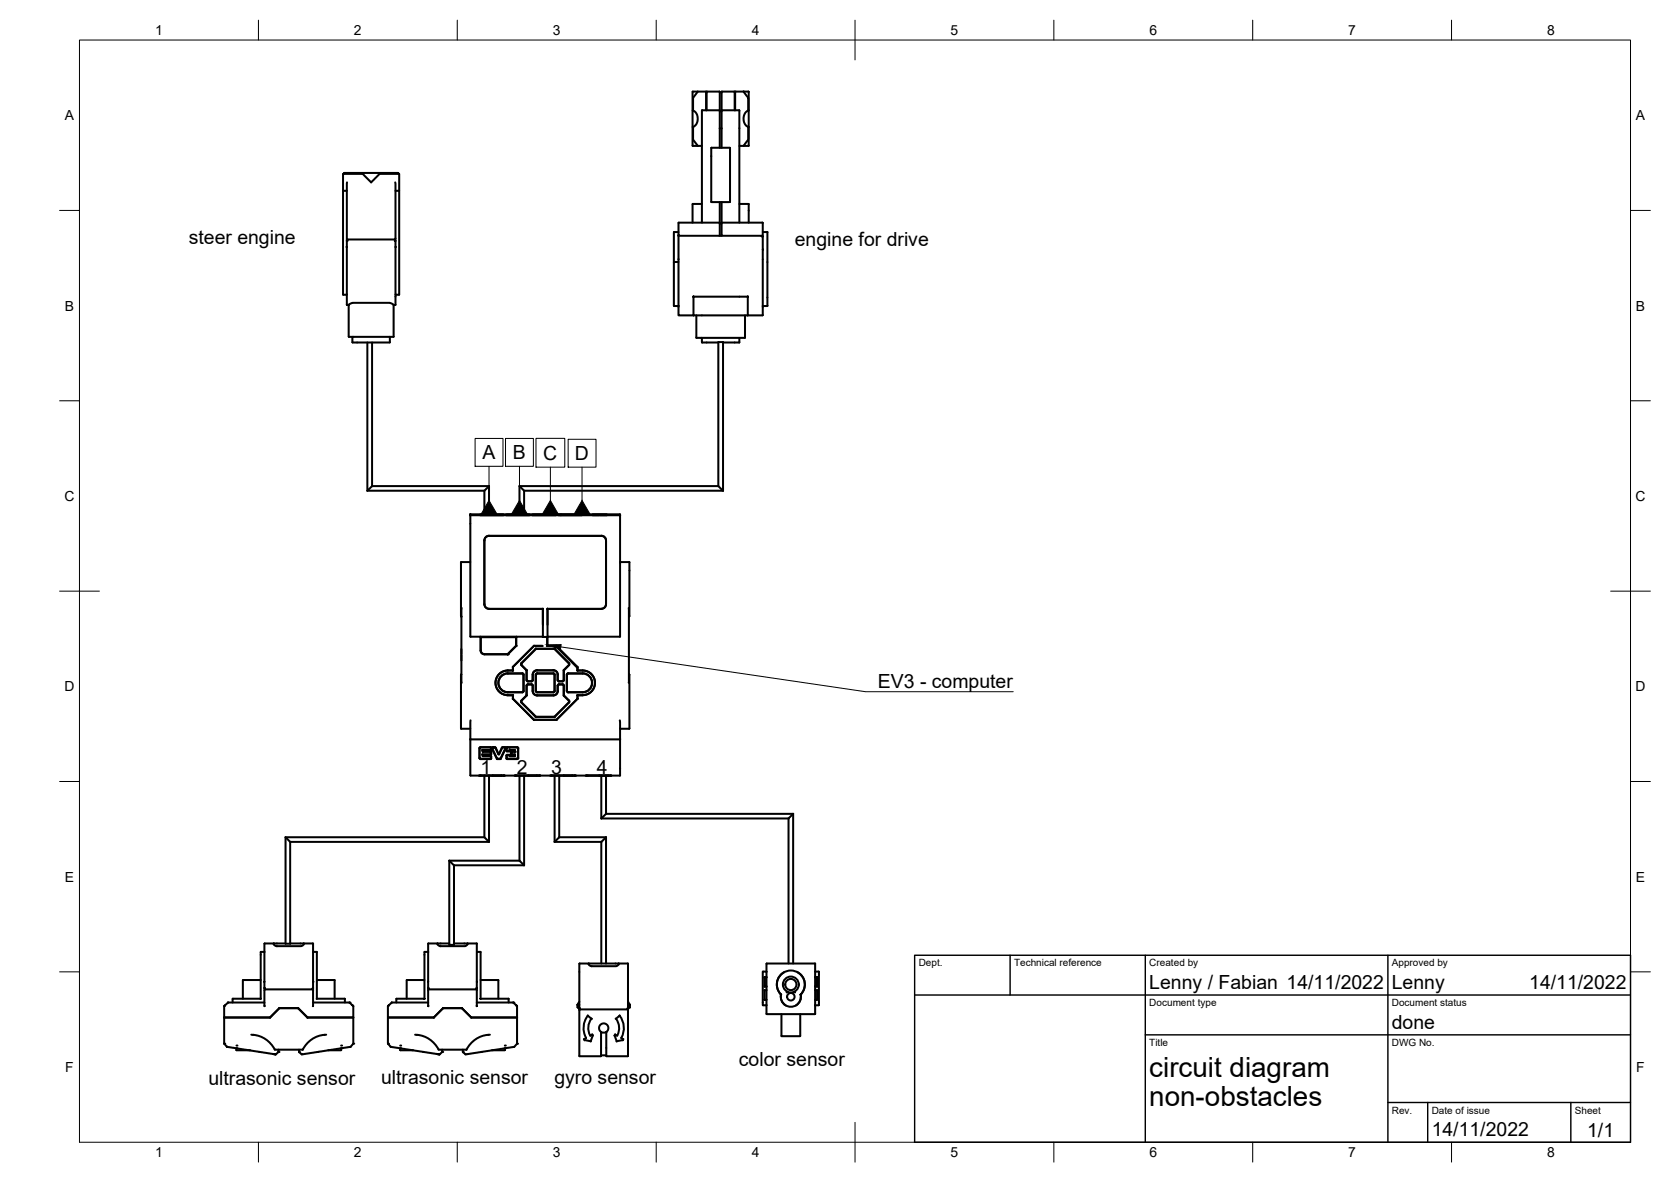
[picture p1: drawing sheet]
<svg xmlns="http://www.w3.org/2000/svg" width="420mm" height="297mm" viewBox="0 0 420 297" stroke-linecap="round" stroke-linejoin="round" font-family="sans-serif">
<!-- layer: Visible -->
<g fill="none" stroke="#000" stroke-width=".51">
<path d="M174.1 23.1v13.5M174.2 31.9h.1M174.2 36.6l2.3 .1M174.2 32h.1M174.3 27.7l-.1 .1M175.4 23l-1.1 1.6v3.2l.6 .5 .5 1.3-.3 1.5-.8 .8v3.2l1.1 1.6M177.5 23.1v4.6M177.5 23.2h.2M177.6 23.1h-3.4M177.7 23.1v4.6M177.7 23l3.3 .1v14M177.7 23v.1"/>
<path d="M178.9 37.1l4.7 .1-.1 13.6-4.7-.1zM181 27.8h-4.5v28.2M181 32.3h.4M181 28h.4M181 23.2h.4M181.4 23.1v14M181.5 23h3.2v4.7M181.5 27.7h4.3M181.5 27.7v.1M181.5 23v.1M184.7 23.2h.1M184.8 27.7l.1-4.7h3.3l.1 13.6-2.4 .1"/>
<path d="M185.9 27.7v28.3M187 23l1.2 1.6v3.2l-.9 .7-.3 1.1v.9l.3 .7 .9 .7v2.1a1.15 1.15 0 0 1-.2 1.3l-1 1.4M188.2 27.7l.1 .1M188.2 32h.1M188.3 31.9h-.1M86.3 47.9h.1M86.3 47.9h.9M86.5 43.7l.1-.2h13.5v.2M87.2 45.8v14.7M91.2 43.7l-4.9 .1v30.2h.9M91.3 43.5l-.1 .2M95.4 43.5v.2l-2.1 2.1-2.1-2.1"/>
<path d="M95.4 43.7l5 .1v30.2h-.9M99.4 45.8v30.8l-.4 .1M99.4 47.9h.9M100.4 47.9h-.1M169.4 58.4v18.4M169.5 58.3h1.1M170.6 59.3h20.9M170.7 59l-.1 .1M174.1 51.3v4.7M176.5 51.3h-2.3M181 56h-10.4v23.2l3.7 .1M181 50.8v8.5"/>
<path d="M181 56.2h.4M181.4 50.8v8.5M181.5 56h10.2l.1 3.4M181.5 56h.1M185.9 51.3h2.3l.1 4.7M191.5 59.4h.2M191.5 59.3h.1M191.7 59.4h.1M191.8 59.4l-.1 19.8M191.8 58.3h1.1M192.9 58.3l.1 18.6h-1.2M87.2 60.5v16.1l.5 .1"/>
<path d="M87.2 62.1h.1M87.3 60.5h.1M87.3 60.5v-.3h12v.3M87.3 60.5h-.1M87.7 76.6l1.1-.5h9.1l1.1 .5M87.7 76.6v8M99 76.6v8M99.3 60.5h.1M99.4 62.1h.1M169.5 76.8v.1M169.5 65.8h1.1M169.5 65.8v.1"/>
<path d="M170.6 76.8l-1.1 .1M174.3 74.5l.1 .1M174.4 79.2h-.1M174.4 74.6v4.6M174.4 74.6h.1M174.4 79.2h.1M174.4 74.6h13.6M174.4 79.3h13.6M175.1 79.3v5.6M187.3 79.3v5.6M188 74.6h.1M188 79.2h.1"/>
<path d="M188 74.6v4.6M188.1 74.5l-.1 .1M188.1 79.3h3.6M191.8 62.7v.1M191.8 76.8l.1 .1M87.7 84.6h.1M87.7 84.7h11.2M88.6 84.7l.1 1.4h9.3M92.4 86.1v37.2M93.6 86.1v36.1M98 84.7v1.3M99 84.6h-.1"/>
<path d="M175.1 84.9h12.2M176.5 84.9v1.1M176.5 86l4.1 .1M181.8 86.1h4M185.9 84.9v1.1M92.4 123.3h29.4M93.6 122.2l-1.2 1.1M93.6 122.2h29.4M118.3 129.3h.1M118.3 129.3v30.6M118.3 129.5h.1M118.3 129.3h37.6v.2"/>
<path d="M118.3 129.5h37.6M120.7 129.3h5.9M120.7 129.5h5.9M123 122.2l-1.2 1.1M123 122.2v7h-1.2v-5.9M127.3 129.3h5.9M127.3 129.5h5.9M130.6 122.2v7h1.2v-5.9M130.6 122.2l1.2 1.1M130.6 122.2h50M131.8 123.3h50M133.9 129.3h5.9"/>
<path d="M133.9 129.5h5.9M140.5 129.3h5.8M140.5 129.5h5.8M149 129.3h1.7M149 129.5h1.7M150.9 129.3h1.7M150.9 129.5h1.7M155.9 129.5v30.5l-18.2-.1M180.6 122.2l1.2 1.1M180.6 122.2v-36.2h1.2v37.3M116.1 152.8v18.8M118.3 141.3h-2.4l.1 13.8"/>
<path d="M118.3 159.9h18.2M136.5 153v4M136.5 160h.1M136.5 153v7M137.6 153h13.6M137.7 160h-.1M137.7 153v7M151.2 153h-13.5v4M151.2 153a1.17 1.17 0 0 0 1.2-1.2v-16a1.14 1.14 0 0 0-1.2-1.1l-28.2-.1a1.17 1.17 0 0 0-1.2 1.2v16a1.17 1.17 0 0 0 1.2 1.2h13.5M155.9 141.3h2.4v13.5l-.2 .1M158.1 152.8v18.8M116 164.6v1.4"/>
<path d="M116 163.1v1.2M116 169.5l-.1 13.5 2.4 .1M120.8 160v.1M120.8 160.1v3.4a.94 .94 0 0 0 1 .9l5.9 .1M120.8 160.1h9M120.9 160.1h8.9v2.2l-2.2 2.1h-5.8a.88 .88 0 0 1-.9-.9zM120.9 160l-.1 .1M127.7 168.5l1.3 .1M127.7 168.5a3.1 3.1 0 0 0-3.1 3.1 3.1 3.1 0 0 0 3.1 3.1h1.3M127.7 164.4l-.1 .1M127.7 164.4h.1M128.9 175.6l5.4 5.3h5.6"/>
<path d="M128.9 167.6l.1 .9h-1.3M128.9 174.7l.1 .9M129 167.6v.9M129 175.6l5.2 5.3M129 167.6h.1M129 174.7v.9M129.8 160v.1M129.8 162.3h.1M129.8 160.1v2.2M129.8 162.3l-2.1 2.1M129.9 160l-.1 .1M131.1 176.5l3.6 3.7"/>
<path d="M131.1 167.2l1.3 1.3M131.1 166.6v.5l1.3 1.3M131.1 176v.5M131.1 176.5l3.7 3.6M131.1 176.1v.4M131.6 169.6v4.1M131.6 169.5l-.3-.2h-3.6a2.34 2.34 0 0 0-2.4 2.3 2.34 2.34 0 0 0 2.4 2.3h3.6l.3-.3M131.7 173.6l-.4 .4h-3.6a2.4 2.4 0 0 1-2.4-2.4 2.4 2.4 0 0 1 2.4-2.4h3.6l.3 .2 .1 4.3M132.4 168.4v.1M132.4 174.8l-1.3 1.3M132.4 168.5v2.4l.2 .2 1.3-.1v-1.4a1.18 1.18 0 0 1 1.2-1.2h4a1.09 1.09 0 0 1 1.2 1.1v1.4l.1 .2 1 .1 .3-.3M132.4 168.5v2.4l.2 .3h1l.3-.1 .1-1.6a1.04 1.04 0 0 1 1-1h4.1a1.04 1.04 0 0 1 1.1 1.1l.1 1.5 .2 .1h1.1l.2-.3v-2.4"/>
<path d="M132.4 174.7v.1M132.7 172h.9M132.7 171.9l-.3 .4v2.5M133.6 171.9l.4 .4v1.4M133.9 173.7v-1.6l-1.3-.1-.1 .3-.1 2.5M133.9 173.6a1.13 1.13 0 0 0 1.1 1.2h4.1a1.13 1.13 0 0 0 1.2-1.2M134 173.6a1.07 1.07 0 0 0 1.1 1.1h4a1.07 1.07 0 0 0 1.1-1.1M134.2 162.2l-5.2 5.4M134.2 162.3l-5.2 5.3M134.3 162.3h2.1M134.3 162.3l2.1 .1M134.3 162.3h.1"/>
<path d="M134.7 173.7v-4.2l.4-.3h4l.3 .2 .1 4.3M134.7 173.6l.4 .4h4l.4-.4M134.7 162.9l-3.6 3.8M134.7 163h4.7zM134.7 173.7l.1-4.3 4.3-.1 .3 .2v4.2M134.8 173.6l.2 .3h4.1l.3-.3M134.8 163.1l-3.7 3.6v.4M136.5 160v.1M136.5 160.1h1.2M137.5 160.1v2.3M137.6 162.3h2.1M137.7 160v2.3l2.2-.1"/>
<path d="M139.4 163.1l3.6 3.6M139.5 162.9l3.7 3.9-.1 .3-1.3 1.4M139.7 162.3h.1M139.7 162.3l5.5 5.5M139.9 162.3l5.4 5.3M140.5 172h.9M140.6 171.9l-.4 .4v1.4M141.4 171.9l.4 .4v2.5M141.7 172.3l.1 2.5M141.7 174.8l1.3 1.3M141.7 168.4v2.5M141.7 172.3l-.3-.3h-1l-.1 1.7"/>
<path d="M141.8 174.8l1.3 1.3M141.8 174.7v.1M141.8 168.4v.1M142.5 173.6l.4 .4h3.6M142.6 173.6l.3 .3h3.6M143 167.1l-1.2 1.4M143 176.5l-3.6 3.6M143 176.1v.4M143 166.7v.4M143.1 176.5l-3.6 3.7M143.1 176v.5M145.1 174.7h1.4h-1.3l.1 .9"/>
<path d="M145.2 175.6l-5.3 5.3M145.2 167.8h.1M145.2 167.9l-.1 .7M145.2 174.7v.9M145.2 167.6l.1 .9M145.2 175.6l-5.3 5.4M145.2 168.5h1.3M146.5 169.3h-3.6l-.3 .1v4.3M146.5 169.2h-3.6l-.3 .2-.1 4.3M146.5 169.3a2.34 2.34 0 0 1 2.3 2.3 2.34 2.34 0 0 1-2.3 2.3M146.5 169.2a2.4 2.4 0 0 1 2.4 2.4 2.4 2.4 0 0 1-2.4 2.4M146.5 168.5a3.1 3.1 0 0 1 3.1 3.1 3.1 3.1 0 0 1-3.1 3.1"/>
<path d="M158.1 169.5l.2 .1v13.5h-2.4M118.3 194.8v.1M118.3 181v13.8M118.3 194.9h37.6M120.4 194.9h6.5M120.5 188l.1 2.5M120.5 190.5l.3 .2M120.7 187.8l-.1 .2M120.7 194.9h5.9M120.8 187.8l2.6 .1-.1 .6h-2.1l.2 .4h1.9v.7h-2.1l.2 .4h1.9l.1 .6-2.6 .1-.2-.2v-2.5zM121.2 188.5h2.1M121.3 190h.1"/>
<path d="M121.3 189.7l.2 .2h1.9M121.3 188.6v.3M121.8 194.9v15.5M123 194.9v16.7M123.3 189.6h-2.1M123.3 188.9l.2 .1M123.3 187.8l.2 .1M123.3 190.7l-2.6 .1M123.3 190l.2 .1M123.4 188.9h-2M123.4 187.8h-2.6M123.4 189.5v.2"/>
<path d="M123.4 189l.1 .5M123.4 188.4v.2M123.4 187.9l.1 .5M123.4 190.6v.2M123.4 190.1l.1 .5M123.6 188l1.4 2.7M123.8 187.8l-.1 .2M123.9 194.9h.1M123.9 187.8l.7 .2 .7 1.6h.2l.8-1.6 .7-.2 .1 .2-1.3 2.7h-.8l-1.3-2.7zM124.4 187.8l.3 .1M124.5 187.8h-.6M124.6 188l.8 1.5"/>
<path d="M125.5 189.5l-.2 .1M125.8 190.7l-.9 .1M126.1 194.9h.1M126.3 188l-.8 1.6M126.3 187.8l-.1 .1M127 187.8l.2 .2M127 187.8h-.6M127.1 188l-1.2 2.8M127.3 189.8l.1 .8M127.3 190.6l.2 .1M127.3 187.9l.1 .7M127.3 188.7h.2"/>
<path d="M127.4 187.9l2.7-.1 .1 .2v2.5l-.1 .2-2.7-.1 .1-.8h.5l.2 .2h1.2l.1-.4h-.8l-.1-.6 1-.1-.2-.4-1.3-.2-.1 .4h-.5zM127.5 189.7l-.1 .2M127.5 187.8l-.1 .1M128 189.8h.2M128 188.7l-.5 .1M128.1 189.7l-.6 .1M128.1 189.9v.1M128.1 188.6v.2M128.1 188.3l.1 .4M128.2 190h1.2M128.3 188.5h1.1M128.5 189l.1 .5"/>
<path d="M128.5 189.5l.2 .1M128.6 188.9h1M128.7 188.9l-.1 .1M129.4 194.9h6.4M129.4 189.6l-.8 .1M129.5 189.6v.4M129.5 188.5v.3M129.7 194.9h5.9M130.1 190.7l-2.6 .1M130.1 187.8l.2 .2M130.1 187.8h-2.6M130.2 190.5l-.1 .3"/>
<path d="M130.2 188l.1 2.5M130.6 194.9v21.4M131.8 194.9v22.6M132.8 194.9h.1M134.3 180.9h.1M134.8 180.1l4.6 .1zM135 194.9h.1M138.3 194.9h6.5M138.6 194.9h5.9M139.4 194.9v16.7M139.9 180.9l-5.7 .1M139.9 180.9h.1"/>
<path d="M140.6 194.9v15.5M141.7 194.9h.1M144 194.9h.1M147.3 194.9h6.4M147.6 194.9h5.8M150.7 194.9h.1M151.2 194.9v10.8M152.4 194.9v9.6M152.9 194.9h.1M155.9 181v13.9M155.9 185.9h-37.6M71.8 210.4v26.8h1.2v-25.6"/>
<path d="M71.8 210.4l1.2 1.2M71.8 210.4h50M73 211.6h50M113 216.3v21.2h1.2v-20M113 216.3l1.2 1.2M113 216.3h17.6M114.2 217.5h17.6M121.8 210.4l1.2 1.2M130.6 216.3l1.2 1.2M139.4 211.6h11.8M140.6 210.4l-1.2 1.2M140.6 210.4h11.8"/>
<path d="M151.2 205.7h47.1M151.2 211.6v30.5M152.4 204.5l-1.2 1.2M152.4 210.4l-1.2 1.2M152.4 210.4v31.7M152.4 204.5h47M198.3 205.7v36.4M199.4 204.5l-1.1 1.2M199.4 204.5v37.6M66.5 239.3h-.9v11.7M68.9 237.1h-.1M71.8 237.1l-5.3 .1v15.7"/>
<path d="M73 237.1h3.3M76.3 237.1h2.4v11.1M76.4 237.1v.2l-.7 .5h-6.2l-.5-.3-.2-.3M79.6 239.2l-.9 .1M79.6 239.2v11.8M107.7 239.3h-1v11.7M110 237.1l-2.3 .1v15.7M110 237.1h3M110 237.1h.1M114.2 237.1h3.3M117.5 237.1h2.4M117.5 237.1v.3l-.6 .4h-6.3l-.6-.6"/>
<path d="M119.9 237.2v15.6M120.8 239.2l-.9 .1M120.8 239.2v11.8M56.4 252.9v9.3M56.4 252.8v.1M56.4 255.7h11.5M56.5 252.7l-.1 .1M56.5 252.7h.1M57.3 252l-.8 .7M57.3 251.9h.1M58.5 251v.9M58.5 251h7.1"/>
<path d="M58.6 251h-.1M61.1 246.3v4.7M61.1 246.3h4.5M61.1 246.3h.1M66.5 251.9h-9.2M66.5 246.7h.1M66.5 248.2l.1 .2M66.5 248.4l.2 .2M70.2 253.4l-2.3 2.3M70.2 253.3l-2.3 2.4M70.3 253.4h4.6M70.3 253.3h-.1"/>
<path d="M74.9 253.3l2.4 2.4h11.5h-11.5M75 253.4l2.4 2.3M75 253.3l-4.7 .1M78.5 248.4l.1 .2h-11.9M78.7 248.2v.2M78.7 251.9h9.1M78.7 248.2v4.7M78.7 246.7h.1M79.7 246.3h4.4M79.7 251h7v.9M84.1 246.3v4.7M87.9 251.9h.1"/>
<path d="M87.9 252l.8 .7M88.7 252.7h.1M88.7 252.7l.1 .1M88.8 252.8v.1M88.8 252.9v9.4l-.6 .8-12.2 1.9-.8-.6v-.6M97.5 252.9v9.3M97.6 252.8v.1M97.7 252.7l-.1 .1M98.5 252l-.8 .7M98.5 251.9h.1M98.5 251.9h9.2M99.7 251v.9"/>
<path d="M99.7 251h7.1M106.7 246.3h-4.4v4.7M107.7 248.2v.2M107.7 246.7h.1M107.7 248.4h.1M107.8 248.4l.1 .2h11.8l.1-.2M111.4 253.3l-2.3 2.4M111.4 253.4l4.7-.1 2.4 2.4M111.5 253.3l-2.4 2.4h-11.5M116.2 253.3l-4.8 .1M118.5 255.7h11.5zM118.5 255.7h.1"/>
<path d="M119.7 248.4h.1M119.9 251.9h9.1M119.9 246.7h.1M119.9 252.8l-.1 .1M119.9 248.2v.2M120.8 246.3h4.4M120.8 251h7.1M125.3 246.3v4.7M127.9 251v.9M129 251.9h.1M129.1 252l.7 .7M129.9 252.7l.1 .2"/>
<path d="M130 255.7h.1M130 255.7v6.6l-.7 .8-12.1 1.9-.8-.6v-.6M130 252.9v2.7M130 255.6v.1M145.2 252.5v.6l.3 .1M145.2 252.6l.5 1M145.2 252.5h.1M145.7 242.2v23.2M145.7 252.5l-.5 .1M145.7 251.7l-.5 .8M145.7 253.3v.1M145.7 242.1h2.3"/>
<path d="M145.7 253.4h.1M145.7 242.1v.1M145.8 253.4v.2l11.9 .1 .1-.3M147.8 255.2l1 .8M147.8 255.2a5.3 5.3 0 0 0-.5 5.7l-.5 .2M148 242.1h7.5M148.1 242.1l-.1 .3 .7 .4h6.2l.6-.3v-.4M148.7 256a3.6 3.6 0 0 0-.2 4.2l.4-.2M148.9 259.9l.2 .3M151.1 259.3a1.17 1.17 0 0 0 1.4 0M151.1 259.3l.1 .1M151.1 259.4l.1 6"/>
<path d="M152.5 259.3a1.17 1.17 0 0 0 .2-1.7 1.17 1.17 0 0 0-1.8 0 1.17 1.17 0 0 0 .2 1.7M152.5 259.3l-.1 6.1M154.9 256a3.7 3.7 0 0 1 .2 4.2l-.5-.3M155.5 242.1l2.4 .1v11.1M155.8 255.2l-1 .8M155.8 255.2a5.3 5.3 0 0 1 .5 5.7l.4 .2M157.7 253.4h.1M157.9 253.3v.1M157.9 253.3v12.1M157.9 252.5h.4l-.4 1.1M157.9 251.7l.5 .8v.6M157.9 253.6h.1"/>
<path d="M158.4 252.5h.1M158.4 253.1l-.3 .1M192.2 245.5l.5 .1M192.3 245.6v2.3M192.3 248.9v2.3M192.3 247.8h.4M192.7 245.7h-.4l.1 2.1M192.7 244.2h-.9v8.4h.9M192.7 251.3h-.5M192.7 252.6h.1M192.7 248.8h-.5M192.7 248h-.5"/>
<path d="M192.7 245.5v.1M192.8 242.1h12.2v12.7h-12.2zM196.4 249.9a2.53 2.53 0 0 0 2.5 3.1 2.53 2.53 0 0 0 2.4-3.1M196.4 249.9a2.53 2.53 0 0 0 1.2 2.8M196.4 249.9a3.5 3.5 0 0 1 0-5 3.5 3.5 0 0 1 5 0 3.5 3.5 0 0 1-.1 5M196.4 249.9l-.1 .1M196.4 249.9h.1M196.5 254.9l.1 5.5M197.2 244.3a3.5 3.5 0 0 0-.8 5.6M197.8 249.4h.1M198 249.2l-.1 .1M199.7 249.2l.2 .2"/>
<path d="M200.5 244.3a3.5 3.5 0 0 1 .8 5.6M201.2 254.9v5.5M201.3 249.9h.1M201.3 249.9l.1 .1M201.3 249.9a2.53 2.53 0 0 1-1.2 2.8M205 245.7h.4M205 247.8h.4M205 244.2h.9v8.4h-.9M205 251.3h.5M205 252.6h.1M205 248.8h.5M205 248h.5"/>
<path d="M205 245.5v.1M205.4 247.7v.1M205.4 245.6v2.3M205.4 248.9v2.3M205.5 245.5l-.5 .1M56.4 262.2v.1M56.4 262.3l.7 .8 12.2 1.9-.6-.1M59.4 263.9h.1M59.4 263.4v.5M59.5 263.9h3.1M63.2 260h.1a6.7 6.7 0 0 1 5.8 3.8h7M70 263.8v.6l-.7 .6"/>
<path d="M76.1 263.8h.1M81.6 260.1a6.8 6.8 0 0 0-5.5 3.7M82 260l-.4 .1M82.5 263.9h3.2M85.8 263.4l-.1 .5M97.5 262.2l.1 .1M97.6 262.3l.7 .8 12.2 1.9-.6-.1M100.6 263.4v.5M100.6 263.9h.1M100.7 263.9h3.1M103.9 263.9h.1M104.4 260l.4 .1"/>
<path d="M104.8 260.1a6.8 6.8 0 0 1 5.5 3.7h7a7 7 0 0 1 5.4-3.7M110.5 265h.1M111.2 263.8v.6l-.7 .6M123.2 260l-.5 .1M123.7 263.9h3.2M127 263.4l-.1 .5M145.7 265.4h.1M145.7 265.4h5.4M146.9 261.1l.1 .3M147 261.4l1.5 .3M149 260.2l-.5 1.5M151.1 265.2h1.3"/>
<path d="M152.5 265.4h.1M152.5 265.4h5.3M154.5 260.2l.5 1.5M154.7 260l-.2 .2M156.5 261.4l-1.4 .3M156.8 261.1l-.2 .3M157.9 265.4h.1M196.6 260.4h4.5"/>
<circle cx="198.9" cy="247.4" r="2"/>
<circle cx="198.9" cy="250.5" r=".94"/>
<circle cx="198.9" cy="247.4" r="1.41"/>
</g>
<g fill="#000">
<circle cx="127.7" cy="164.4" r=".25"/>
<circle cx="120.7" cy="194.9" r=".25"/>
<circle cx="126.6" cy="194.9" r=".25"/>
<circle cx="129.6" cy="194.9" r=".25"/>
<circle cx="135.6" cy="194.9" r=".25"/>
<circle cx="138.6" cy="194.9" r=".25"/>
<circle cx="144.5" cy="194.9" r=".25"/>
<circle cx="147.5" cy="194.9" r=".25"/>
<circle cx="153.5" cy="194.9" r=".25"/>
<circle cx="87.9" cy="252" r=".25"/>
<circle cx="129.1" cy="252" r=".25"/>
<circle cx="56.4" cy="262.3" r=".25"/>
<circle cx="59.4" cy="263.4" r=".25"/>
<circle cx="59.5" cy="262.7" r=".25"/>
<circle cx="62.7" cy="263.9" r=".25"/>
<circle cx="70" cy="264.4" r=".25"/>
<circle cx="75.2" cy="264.4" r=".25"/>
<circle cx="85.8" cy="262.7" r=".25"/>
<circle cx="85.8" cy="263.4" r=".25"/>
<circle cx="88.8" cy="262.3" r=".25"/>
<circle cx="97.6" cy="262.3" r=".25"/>
<circle cx="100.6" cy="263.4" r=".25"/>
<circle cx="100.6" cy="262.7" r=".25"/>
<circle cx="111.2" cy="264.4" r=".25"/>
<circle cx="116.4" cy="264.4" r=".25"/>
<circle cx="126.9" cy="262.7" r=".25"/>
<circle cx="127" cy="263.4" r=".25"/>
<circle cx="130" cy="262.3" r=".25"/>
</g>
<!-- layer: BORDER -->
<g fill="none" stroke="#000" stroke-width=".25">
<path d="M20 10.1h390v276.9h-390zM65 5.1v5M115 5.1v5M165 5.1v5M215 5.1v10M265 5.1v5M315 5.1v5M365 5.1v5M15 52.9h5M410 52.9h5M15 100.7h5M410 100.7h5"/>
<path d="M15 148.6h10M405 148.6h10M15 196.4h5M410 196.4h5M15 244.2h5M410 244.2h5M65 287v5M115 287v5M165 287v5M215 282.1v9.9M265 287v5M315 287v5"/>
<path d="M365 287v5"/>
</g>
<!-- layer: TITLEBLOCK -->
<path d="M230 240.1h180v46.9h-180zM230 250h180M254 240.1v9.9M288 240.1v46.9M349 240.1v46.9M288 260.1h122M349 277.1h61M359 277.1v9.9M395 277.1v9.9" fill="none" stroke="#000" stroke-width=".36"/>
<path d="M119.5 110.2h7v7h-7zM123 117.2v8.6M127.1 110.2h7v7h-7zM130.6 117.2v8.6M134.8 110.2h7.2v7.2h-7.2zM138.4 117.4v8.4M142.9 110.4h7v7h-7zM146.3 117.4v8.4M136.3 129.3h.8" fill="none" stroke="#000" stroke-width=".25"/>
<path d="M123 125.8l2 3.5h-4.1zM130.6 125.8l2 3.5h-4zM138.4 125.8l2 3.5h-4zM146.3 125.8l2.1 3.5h-4.1z" fill="#000" stroke="#000" stroke-width=".25"/>
<!-- layer: Leaders -->
<path d="M137.6 162.1l3.5-.1-.2 1.2z" fill="#000" stroke="#000" stroke-width=".25"/>
<path d="M141 162.6l76.6 11.2h37.2" fill="none" stroke="#000" stroke-width=".25"/>
<g font-size="7">
<text x="289" y="270.6">circuit diagram</text>
<text x="289" y="278.1">non-obstacles</text>
</g>
<g font-size="4.9">
<text x="47.5" y="61.3">steer engine</text>
<text x="199.9" y="61.7">engine for drive</text>
<text x="121.3" y="115.4">A</text>
<text x="128.9" y="115.4">B</text>
<text x="136.6" y="115.5">C</text>
<text x="144.5" y="115.7">D</text>
<text x="220.7" y="172.9">EV3 - computer</text>
<text x="120.8" y="194.5">1</text>
<text x="130" y="194.4">2</text>
<text x="138.6" y="194.4">3</text>
<text x="150.1" y="194.5">4</text>
<text x="289" y="248.5">Lenny / Fabian 14/11/2022</text>
<text x="350" y="248.5">Lenny</text>
<text x="384.5" y="248.5">14/11/2022</text>
<text x="350" y="258.6">done</text>
<text x="185.8" y="267.8">color sensor</text>
<text x="52.4" y="272.7">ultrasonic sensor</text>
<text x="95.8" y="272.3">ultrasonic sensor</text>
<text x="139.4" y="272.3">gyro sensor</text>
<text x="360" y="285.5">14/11/2022</text>
<text x="399.1" y="285.7">1/1</text>
</g>
<g font-size="3.5">
<text x="39" y="8.8">1</text>
<text x="89" y="8.8">2</text>
<text x="139" y="8.8">3</text>
<text x="189" y="8.8">4</text>
<text x="239" y="8.8">5</text>
<text x="289" y="8.8">6</text>
<text x="339" y="8.8">7</text>
<text x="389" y="8.8">8</text>
<text x="16.3" y="30.2">A</text>
<text x="411.3" y="30.2">A</text>
<text x="16.3" y="78">B</text>
<text x="411.3" y="78">B</text>
<text x="16.2" y="125.9">C</text>
<text x="411.2" y="125.9">C</text>
<text x="16.2" y="173.7">D</text>
<text x="411.2" y="173.7">D</text>
<text x="16.3" y="221.6">E</text>
<text x="411.3" y="221.6">E</text>
<text x="16.4" y="269.4">F</text>
<text x="411.4" y="269.4">F</text>
<text x="39" y="290.8">1</text>
<text x="89" y="290.8">2</text>
<text x="139" y="290.8">3</text>
<text x="189" y="290.8">4</text>
<text x="239" y="290.8">5</text>
<text x="289" y="290.8">6</text>
<text x="339" y="290.8">7</text>
<text x="389" y="290.8">8</text>
</g>
<g font-size="2.5">
<text x="231" y="242.9">Dept.</text>
<text x="255" y="242.9">Technical reference</text>
<text x="289" y="242.9">Created by</text>
<text x="350" y="242.9">Approved by</text>
<text x="289" y="252.8">Document type</text>
<text x="350" y="252.8">Document status</text>
<text x="289" y="262.9">Title</text>
<text x="350" y="262.9">DWG No.</text>
<text x="350" y="279.9">Rev.</text>
<text x="360" y="279.9">Date of issue</text>
<text x="396" y="279.9">Sheet</text>
</g>
</svg>
